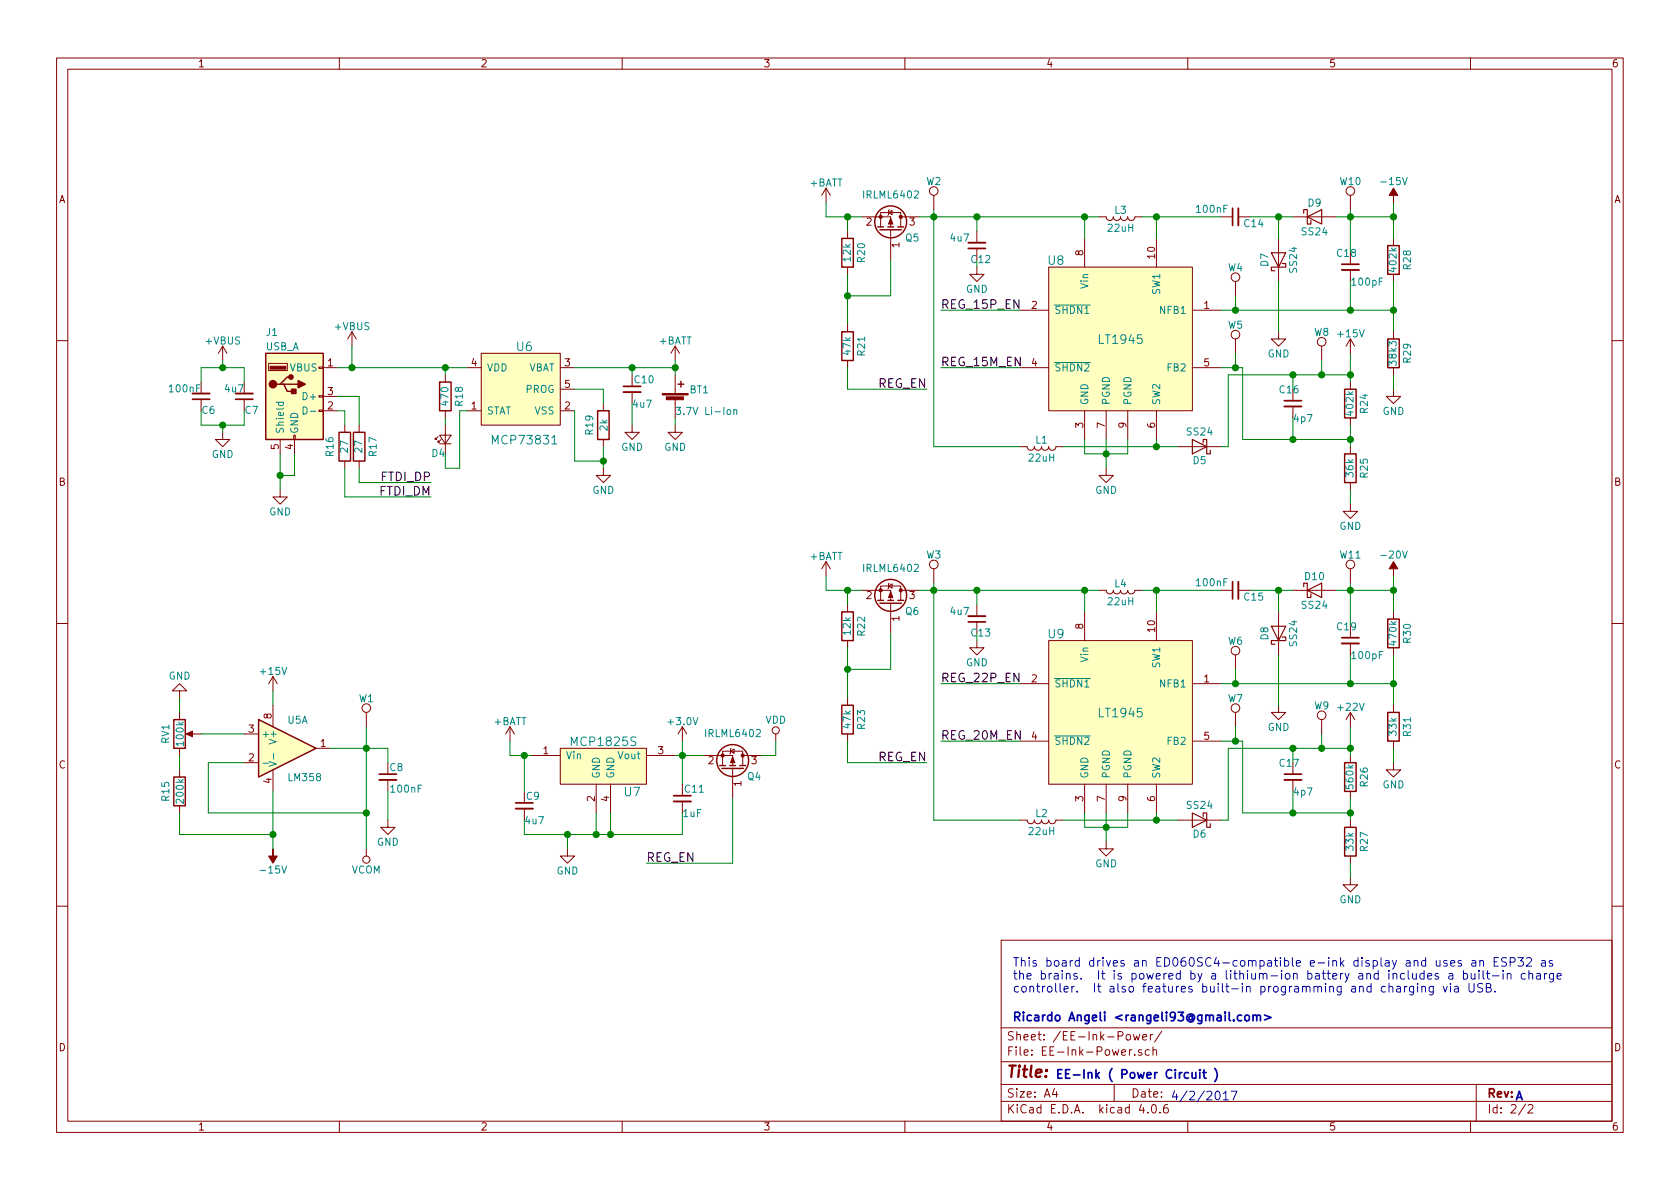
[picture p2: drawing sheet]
<svg xmlns="http://www.w3.org/2000/svg" width="297mm" height="210mm" viewBox="0 0 297 210" stroke-linecap="round" stroke-linejoin="round" font-family="sans-serif">
<g fill="none" stroke="#840000" stroke-width=".18">
<path d="M10 10.3h277v189.9h-277zM12 12.2h273v186.1h-273zM60 10.3v1.9M110 10.3v1.9M160 10.3v1.9M210 10.3v1.9M260 10.3v1.9M146 33.3l-.7 1.2M146 33.3v2.5M146 33.3l.8 1.2M152.4 38.3h5.1v1.8M157.1 37.6l.6-.4v.8z"/>
<path d="M157.2 37.1l-.1 .1v.8l-.1 .1M159.3 38.3v-.7h-3.6v2.5M159.3 38.3h3.3M159.3 38.3v1.8M165.1 34.5v2.6M194.3 38.3h1.3a.63 .63 0 0 0 .6 .7 .63 .63 0 0 0 .6-.7 .63 .63 0 0 0 .7 .7 .63 .63 0 0 0 .6-.7 .63 .63 0 0 0 .7 .7 .63 .63 0 0 0 .6-.7 .63 .63 0 0 0 .6 .7 .63 .63 0 0 0 .7-.7h1.2M215.9 38.3h2M218.9 38.3h2.1M228.6 38.3h7.6M238.8 34.5v2.6M62.2 58.7l-.7 1.2M62.2 58.7v2.5"/>
<path d="M62.2 58.7l.8 1.2M149.9 40.9v1.3M149.9 47.2v1.3M149.9 57.4v1.3M157.5 40.6v5.4M172.7 47.2v1.3h1.3l-1.3 1.3-1.3-1.3h1.3M172.7 40.9v2M172.7 43.9v2.1M180.3 54.9h5.1M185.4 47.2h25.4v25.4h-25.4zM191.8 42.2v5M204.5 42.2v5"/>
<path d="M210.8 54.9h5.1M218.4 49.8v2.5M218.4 59.9v2.6M226.1 58.7v1.2h1.2l-1.2 1.3-1.3-1.3h1.3M226.1 42.2v7.6M238.8 44.7v2M238.8 47.7v2.1M238.8 59.9v2.6M238.8 59.9l-.8 1.3M238.8 59.9l.7 1.3M246.4 42.2v1.2M246.4 48.5v1.3"/>
<path d="M246.4 58.7v1.2M10 60.2h2M35.6 70.6v2M39.4 76.4v1.3h1.2l-1.2 1.3-1.3-1.3h1.3M39.4 61.2l-.8 1.3M39.4 61.2v2.5M39.4 61.2l.7 1.3M43.2 70.6v2M47.5 64.3h3.3v1.2h-3.3zM49.5 77.7v2.6M51.9 77h.3v.7h-.3zM52.1 77.7v2.6"/>
<path d="M56.4 72.5h.7v.3h-.7zM56.4 70h.7v.2h-.7zM56.4 64.9h.7v.2h-.7zM57.1 65h2.6M57.1 72.6h2.6M57.1 70.1h2.6M61 75.2v1.2M63.5 75.2v1.2M77.5 77.2l-.5 .5v-.2v.2h.2M77.7 77h2.1l-1.1 1.5zM77.7 78.5h2.1M78 77.7l-.5 .5v-.2v.2h.2"/>
<path d="M78.7 66.3v1.3M78.7 72.6v1.3M78.7 75.2v5.1M82.5 65h2.6M82.5 72.6h2.6M85.1 62.5h14v12.7h-14zM99.1 65h2.5M99.1 72.6h2.5M99.1 68.8h2.5M106.7 71.4v1.2M106.7 77.7v1.3M111.8 75.2v1.2h1.2l-1.2 1.3-1.3-1.3h1.3"/>
<path d="M111.8 69.3v2.1M119.4 75.2v1.2h1.2l-1.2 1.3-1.3-1.3h1.3M119.4 61.2v2.5M119.4 66.3v3.3M119.4 70.6v3.3M119.4 61.2l-.8 1.3M119.4 61.2l.7 1.3M149.9 63.7v1.3M180.3 79h1.3a.63 .63 0 0 0 .6 .6 .63 .63 0 0 0 .7-.6 .63 .63 0 0 0 .6 .6 .63 .63 0 0 0 .6-.6 .63 .63 0 0 0 .7 .6 .63 .63 0 0 0 .6-.6 .63 .63 0 0 0 .7 .6 .63 .63 0 0 0 .6-.6h1.3M180.3 65h5.1M191.8 72.6v5.1M195.6 72.6v5.1"/>
<path d="M199.4 72.6v5.1M204.5 72.6v5.1M208.3 79h7.6M210.8 65h5.1M228.6 68.8v2.1M228.6 71.9v2M233.7 61.2v2.5M238.8 67.6v1.2M238.8 73.9v1.3M238.8 79v1.3M246.4 68.8v1.3h1.2l-1.2 1.3-1.3-1.3h1.3M246.4 65v1.3"/>
<path d="M285 60.2h2M49.5 86.6v1.3h1.3l-1.3 1.2-1.2-1.2h1.2M61 81.5v1.3M63.5 81.5v1.3M106.7 82.8v1.3h1.2l-1.2 1.2-1.3-1.2h1.3M146 99.3v2.5M146 99.3l-.7 1.3M146 99.3l.8 1.3M195.6 82.8v1.3h1.2l-1.2 1.2-1.3-1.2h1.3M238.8 89.1v1.3h1.2l-1.2 1.3-1.3-1.3h1.3M238.8 85.3v1.3M10 110.3h2"/>
<path d="M48.3 119.6v2.6M48.3 119.6l-.8 1.3M48.3 119.6l.7 1.3M149.9 106.9v1.3M149.9 113.3v1.2M152.4 104.4h5.1v1.8M157.1 103.6l.6-.4v.8zM157.2 103.1l-.1 .1v.8l-.1 .1M157.5 106.7v5.3M159.3 104.4v-.8h-3.6v2.6M159.3 104.4v1.8M159.3 104.4h3.3"/>
<path d="M165.1 100.6v2.5M172.7 113.3v1.2h1.3l-1.3 1.3-1.3-1.3h1.3M172.7 106.9v2.1M172.7 110v2M185.4 113.3h25.4v25.4h-25.4zM191.8 108.2v5.1M194.3 104.4h1.3a.63 .63 0 0 0 .6 .6 .63 .63 0 0 0 .6-.6 .63 .63 0 0 0 .7 .6 .63 .63 0 0 0 .6-.6 .63 .63 0 0 0 .7 .6 .63 .63 0 0 0 .6-.6 .63 .63 0 0 0 .6 .6 .63 .63 0 0 0 .7-.6h1.2M204.5 108.2v5.1M215.9 104.4h2M218.4 115.8v2.6M218.9 104.4h2.1M226.1 108.2v7.6"/>
<path d="M228.6 104.4h7.6M238.8 100.6v2.5M238.8 110.7v2.1M238.8 113.8v2M246.4 108.2v1.3M246.4 114.5v1.3M285 110.3h2M31.7 122.2h1.3l-1.3-1.3-1.2 1.3h1.2v1.2M31.7 126v1.2M31.7 132.3v1.3M31.7 136.1v1.3M33.3 129.8h2.3"/>
<path d="M43.2 134.9h2.5M43.2 129.8h2.5M48.3 124.7v3.8M48.3 136.1v3.8M55.9 132.3h2.5M64.8 126v2.5M68.6 137.9v2M90.2 128.5l-.8 1.3M90.2 128.5v2.6M90.2 128.5l.7 1.3M94 133.6h5.1M99.1 132.3h15.2v6.4h-15.2z"/>
<path d="M105.4 138.7v5.1M107.9 138.7v5.1M114.3 133.6h5.1M120.6 128.5v2.6M120.6 128.5l-.7 1.3M120.6 128.5l.8 1.3M124.5 133.6h5v1.8M129.2 132.8l.6-.3v.7zM129.3 132.3l-.1 .2v.7l-.2 .1M129.5 135.9v5.3M131.3 133.6v-.8h-3.5v2.6M131.3 133.6v1.8"/>
<path d="M131.3 133.6h3.3M137.2 129.8v1.3M149.9 123.4v1.3M149.9 129.8v1.3M180.3 120.9h5.1M180.3 131.1h5.1M191.8 138.7v5.1M195.6 138.7v5.1M199.4 138.7v5.1M204.5 138.7v5.1M210.8 120.9h5.1M210.8 131.1h5.1"/>
<path d="M218.4 126v2.5M226.1 124.7v1.3h1.2l-1.2 1.2-1.3-1.2h1.3M228.6 134.9v2M228.6 137.9v2M233.7 127.2v2.6M238.8 126v2.5M238.8 133.6v1.3M238.8 139.9v1.3M238.8 126l-.8 1.2M238.8 126l.7 1.2M246.4 134.9v1.2h1.2l-1.2 1.3-1.3-1.3h1.3M246.4 124.7v1.3"/>
<path d="M246.4 131.1v1.2M31.7 142.5v1.3M64.8 150.1v1.3M68.6 145v1.3h1.2l-1.2 1.3-1.3-1.3h1.3M92.7 143v2M100.3 150.1v1.3h1.3l-1.3 1.2-1.2-1.2h1.2M120.6 141.7v2.1M180.3 145h1.3a.63 .63 0 0 0 .6 .7 .63 .63 0 0 0 .7-.7 .63 .63 0 0 0 .6 .7 .63 .63 0 0 0 .6-.7 .63 .63 0 0 0 .7 .7 .63 .63 0 0 0 .6-.7 .63 .63 0 0 0 .7 .7 .63 .63 0 0 0 .6-.7h1.3M195.6 148.8v1.3h1.2l-1.2 1.3-1.3-1.3h1.3M208.3 145h7.6M238.8 155.2v1.3h1.2l-1.2 1.2-1.3-1.2h1.3M238.8 145v1.3"/>
<path d="M238.8 151.4v1.2M10 160.2h2M177 166.3h108v32h-108zM285 160.2h2M60 198.3v1.9M110 198.3v1.9M160 198.3v1.9M177 194.8h108M177 191.8h108M177 187.8h108M177 181.8h108M186.4 192.5l-.3 1h.9"/>
<path d="M186.8 193v1M197 191.8v3M199.2 183.1l.2-.2 .4 .2 .1 .5-.1 .2-.4 .1-.2-.1zM200.1 185.6l-.4 .3M200.4 182.9l.3 1 .3-.7 .2 .7 .3-1M200.6 186.5v.1M201.8 195.2l-.4 1.1h1M201.9 185.7a.37 .37 0 0 0-.6 .1v.2l.6 .2v.1l-.2 .3-.4-.1M202 183.4l.7-.1v-.3l-.4-.1-.3 .2 .1 .7h.6M202.9 196.7v.1M203.2 185.7l-.4-.1-.3 .3 .1 .6 .2 .1 .4-.1M203.4 182.9v1"/>
<path d="M203.8 195.4l.1-.1a.81 .81 0 0 1 .6 .6 .81 .81 0 0 1-.3 .8l-.1 .1a.8 .8 0 0 1-.6-.6 .8 .8 0 0 1 .3-.8zM203.8 182.9l-.4 .3M203.9 185.7l.2-.1 .3 .1 .1 .9M203.9 185.1v1.5M205.1 196.7v.1M205.4 182.3l-1.3 2M206.4 195.3a.59 .59 0 0 0-.7 .7l.1 .7 .2 .1 .5-.1 .1-.5-.2-.2-.4-.1-.3 .3M210 198.3v1.9M260 198.3v1.9M261 191.8v6.5M269.7 195.2l-1.2 2M270.2 195.5l.2-.2h.4l.2 .5-.9 1h.9"/>
<circle cx="165.1" cy="33.8" r=".76"/>
<circle cx="238.8" cy="33.8" r=".76"/>
<circle cx="218.4" cy="59.2" r=".76"/>
<circle cx="218.4" cy="49" r=".76"/>
<circle cx="233.7" cy="60.4" r=".76"/>
<circle cx="165.1" cy="99.8" r=".76"/>
<circle cx="238.8" cy="99.8" r=".76"/>
<circle cx="218.4" cy="115.1" r=".76"/>
<circle cx="64.8" cy="125.2" r=".76"/>
<circle cx="137.2" cy="129.2" r=".63"/>
<circle cx="218.4" cy="125.2" r=".76"/>
<circle cx="233.7" cy="126.5" r=".76"/>
<circle cx="64.8" cy="152" r=".63"/>
</g>
<g fill="#ffffc2" stroke="#ffffc2" stroke-width=".18">
<path d="M185.4 47.2h25.4v25.4h-25.4z"/>
<path d="M185.4 113.3h25.4v25.4h-25.4z"/>
<path d="M45.7 127.2l10.2 5.1-10.2 5.1z"/>
<path d="M85.1 62.5h14v12.7h-14z"/>
<path d="M47 62.5h10.1v15.2h-10.1z"/>
<path d="M99.1 132.3h15.2v6.4h-15.2z"/>
</g>
<g fill="none" stroke="#008484" stroke-width=".18">
<path d="M186.4 53.9h6.4M48.8 71.1h1.3M49.3 71.1v.4l.2 .2 .5-.1v-.5M53.6 72a.64 .64 0 0 1 .7 .6 .64 .64 0 0 1-.7 .6zM54.9 72.7h.9M97.6 78.5h.9M119.6 72h.7l-.4 .5 .4 .1v.6l-.2 .1-.5-.1M129.7 72.6l.2-.2 .3 .1 .1 .8M129.7 72.4v.9M186.4 64.1h6.4M186.4 120h6.4M46.5 135h1"/>
<path d="M47.6 134.7l1.2 .4-1.2 .4M48.4 133.3v.9M186.4 130.1h6.4"/>
</g>
<g fill="none" stroke="#008400" stroke-width=".18">
<path d="M146 35.8v2.5h6.4M149.9 38.3v2.6M162.6 38.3h31.7M165.1 37.1v41.9h15.2M172.7 38.3v2.6M191.8 38.3v3.9M201.9 38.3h14M204.5 38.3v3.9M221 38.3h7.6M226.1 38.3v3.9M236.2 38.3h10.2M238.8 37.1v7.6"/>
<path d="M246.4 35.8v6.4M149.9 48.5v8.9M157.5 46v6.3h-7.6M166.4 54.9h13.9M172.7 46v1.2M215.9 54.9h30.5M218.4 52.3v2.6M226.1 49.8v8.9M238.8 49.8v5.1M246.4 49.8v8.9M35.6 67.6v-2.6h7.6v2.6M35.6 72.6v2.6h7.6v-2.6"/>
<path d="M39.4 63.7v1.3M39.4 75.2v1.2M59.7 65h22.8M59.7 72.6h1.3v2.6M59.7 70.1h3.8v5.1M62.2 61.2v3.8M78.7 65v1.3M78.7 73.9v1.3M82.5 72.6h-1.2v10.2h-2.6v-2.5M101.6 65h17.8M101.6 68.8h5.1v2.6M101.6 72.6v8.9h5.1"/>
<path d="M106.7 79v3.8M111.8 65v1.3M111.8 71.4v3.8M119.4 63.7v2.6M119.4 73.9v1.3M149.9 65v3.8h13.9M166.4 65h13.9M188 79h20.3M191.8 77.7v2.6h7.6v-2.6M195.6 77.7v5.1M204.5 77.7v1.3M215.9 65h3.8v12.7h19.1"/>
<path d="M218.4 62.5v2.5M228.6 66.3v2.5M228.6 73.9v3.8M233.7 63.7v2.6M238.8 66.3h-21.6v12.7h-1.3M238.8 62.5v5.1M238.8 75.2v3.8M246.4 66.3v2.5M49.5 80.3v6.3M52.1 80.3v3.8h-2.6M61 82.8v5.1h15.2M63.5 82.8v2.5h12.7"/>
<path d="M238.8 86.6v2.5M146 101.8v2.6h6.4M149.9 104.4v2.5M149.9 114.5v8.9M157.5 112v6.4h-7.6M162.6 104.4h31.7M165.1 103.1v41.9h15.2M172.7 104.4v2.5M172.7 112v1.3M191.8 104.4v3.8M201.9 104.4h14M204.5 104.4v3.8"/>
<path d="M218.4 118.4v2.5M221 104.4h7.6M226.1 104.4v3.8M226.1 115.8v8.9M236.2 104.4h10.2M238.8 103.1v7.6M238.8 115.8v5.1M246.4 101.8v6.4M246.4 115.8v8.9M31.7 123.4v2.6M31.7 133.6v2.5M35.6 129.8h7.6"/>
<path d="M43.2 134.9h-6.4v8.9h28M48.3 122.2v2.5M48.3 139.9v10.2M58.4 132.3h10.2v2.6M64.8 128.5v21.6M68.6 139.9v5.1M90.2 131.1v2.5h3.8M92.7 133.6v6.3M119.4 133.6h5.1M120.6 131.1v7.6M137.2 131.1v2.5h-2.6M149.9 131.1v3.8h13.9"/>
<path d="M166.4 120.9h13.9M166.4 131.1h13.9M215.9 131.1h3.8v12.7h19.1M215.9 120.9h30.5M218.4 128.5v2.6M228.6 132.3v2.6M228.6 139.9v3.9M233.7 129.8v2.5M238.8 128.5v5.1M238.8 132.3h-21.6v12.7h-1.3M246.4 132.3v2.6M31.7 143.8v3.8h16.6"/>
<path d="M100.3 147.6v2.5M105.4 143.8v3.8M107.9 143.8v3.8M120.6 143.8v3.8h-27.9v-2.6M129.5 141.2v11.4h-15.2M188 145h20.3M191.8 143.8v2.5h7.6v-2.5M195.6 143.8v5M204.5 143.8v1.2M238.8 141.2v3.8M238.8 152.6v2.6"/>
</g>
<g fill="none" stroke="#840000" stroke-width=".25">
<path d="M148.8 42.2h2.1v5h-2.1zM148.8 58.7h2.1v5h-2.1zM155.2 40.1h1M155.6 40.6h3.8M157 40.1h1M158.7 40.1h1.1M245.4 43.4h2v5.1h-2zM245.4 59.9h2v5.1h-2zM47 62.5h10.1v15.2h-10.1zM49.5 67.9h.7l.6 1.3h1.3M50.2 67.9h2.5M51.4 66.7h-.6l-1.3 1.2h-.6"/>
<path d="M59.9 76.4h2.1v5.1h-2.1zM62.5 76.4h2v5.1h-2zM77.7 67.6h2.1v5h-2.1zM105.7 72.6h2v5.1h-2zM119.9 67.9h1M120.4 67.4v1M237.7 68.8h2.1v5.1h-2.1zM237.7 80.3h2.1v5h-2.1zM148.8 108.2h2.1v5.1h-2.1zM155.2 106.2h1M155.6 106.7h3.8M157 106.2h1"/>
<path d="M158.7 106.2h1.1M245.4 109.5h2v5h-2zM30.7 127.2h2.1v5.1h-2.1zM30.7 137.4h2.1v5.1h-2.1zM45.7 127.2l10.2 5.1-10.2 5.1zM127.3 135.4h1M127.6 135.9h3.8M129 135.4h1M130.8 135.4h1M148.8 124.7h2.1v5.1h-2.1zM237.7 134.9h2.1v5h-2.1zM245.4 126h2v5.1h-2z"/>
<path d="M237.7 146.3h2.1v5.1h-2.1z"/>
<circle cx="157.5" cy="39.2" r="2.82"/>
<circle cx="157.5" cy="105.3" r="2.82"/>
<circle cx="129.5" cy="134.5" r="2.82"/>
</g>
<g fill="#840000" stroke="#840000" stroke-width=".18">
<path d="M157.5 38.6l.4 1h-.8z"/>
<path d="M157.5 104.6l.4 1.1h-.8z"/>
<path d="M246.4 99.3l.7 1.3h-.7v1.2v-1.2h-.8z"/>
<path d="M246.4 33.3l.7 1.2h-.7v1.3v-1.3h-.8z"/>
<path d="M129.5 133.9l.4 1h-.7z"/>
<path d="M32.9 129.8l1.1-.5v1z"/>
<path d="M48.3 150.1v1.3h.7l-.7 1.2-.8-1.2h.8z"/>
<path d="M47.8 64.8h2.7v.5h-2.7z"/>
<path d="M117.1 69.6h4.6v.2h-4.6z"/>
<path d="M117.8 70.2h3.1v.5h-3.1z"/>
<circle cx="155.7" cy="38.3" r=".28"/>
<circle cx="159.3" cy="38.3" r=".28"/>
<circle cx="155.7" cy="104.4" r=".28"/>
<circle cx="159.3" cy="104.4" r=".28"/>
<circle cx="127.8" cy="133.6" r=".28"/>
<circle cx="131.3" cy="133.6" r=".28"/>
</g>
<path d="M230.5 37.7v-.6h.6v2.5h.7v-.6M231.1 38.3l2.6-1.2v2.5zM224.8 44.7h2.5l-1.2 2.5zM226.7 46.6h.6v.6h-2.5v.7h.6M210.8 77.7l2.6 1.3-2.6 1.3zM212.7 78.4v-.7h.7v2.6h.6v-.7M224.8 110.7h2.5l-1.2 2.6zM226.7 112.6h.6v.7h-2.5v.6h.6M230.5 103.8v-.7h.6v2.6h.7v-.7M231.1 104.4l2.6-1.3v2.6zM210.8 143.8l2.6 1.2-2.6 1.3zM212.7 144.4v-.6h.7v2.5h.6v-.6" fill="none" stroke="#840000" stroke-width=".2"/>
<g fill="none" stroke="#840000" stroke-width=".33">
<path d="M218.9 36.8v3.1M171.2 42.9h3M237.2 47.7h3.1M34 69.6h3.1M41.7 69.6h3M110.2 69.3h3.1M227.1 71.9h3M171.2 109h3M218.9 102.9v3M237.2 113.8h3.1M67.1 137.9h3M227.1 137.9h3"/>
<path d="M91.2 143h3M119.1 141.7h3.1"/>
</g>
<g fill="none" stroke="#840000" stroke-width=".3">
<path d="M217.9 36.8v3.1M171.2 43.9h3M237.2 46.7h3.1M34 70.6h3.1M41.7 70.6h3M110.2 68.3h3.1M227.1 70.9h3M171.2 110h3M217.9 102.9v3M237.2 112.8h3.1M67.1 136.9h3M227.1 136.9h3"/>
<path d="M91.2 142h3M119.1 140.7h3.1"/>
</g>
<g fill="#008400" stroke="#008400" stroke-width=".25">
<circle cx="191.8" cy="38.3" r=".51"/>
<circle cx="172.7" cy="38.3" r=".51"/>
<circle cx="195.6" cy="80.3" r=".51"/>
<circle cx="165.1" cy="38.3" r=".51"/>
<circle cx="149.9" cy="38.3" r=".51"/>
<circle cx="149.9" cy="52.3" r=".51"/>
<circle cx="204.5" cy="38.3" r=".51"/>
<circle cx="226.1" cy="38.3" r=".51"/>
<circle cx="238.8" cy="38.3" r=".51"/>
<circle cx="238.8" cy="54.9" r=".51"/>
<circle cx="246.4" cy="54.9" r=".51"/>
<circle cx="246.4" cy="38.3" r=".51"/>
<circle cx="238.8" cy="77.7" r=".51"/>
<circle cx="204.5" cy="79" r=".51"/>
<circle cx="238.8" cy="66.3" r=".51"/>
<circle cx="228.6" cy="66.3" r=".51"/>
<circle cx="228.6" cy="77.7" r=".51"/>
<circle cx="191.8" cy="104.4" r=".51"/>
<circle cx="172.7" cy="104.4" r=".51"/>
<circle cx="195.6" cy="146.3" r=".51"/>
<circle cx="165.1" cy="104.4" r=".51"/>
<circle cx="149.9" cy="104.4" r=".51"/>
<circle cx="149.9" cy="118.4" r=".51"/>
<circle cx="204.5" cy="104.4" r=".51"/>
<circle cx="226.1" cy="104.4" r=".51"/>
<circle cx="238.8" cy="104.4" r=".51"/>
<circle cx="238.8" cy="120.9" r=".51"/>
<circle cx="246.4" cy="120.9" r=".51"/>
<circle cx="246.4" cy="104.4" r=".51"/>
<circle cx="238.8" cy="143.8" r=".51"/>
<circle cx="204.5" cy="145" r=".51"/>
<circle cx="228.6" cy="132.3" r=".51"/>
<circle cx="228.6" cy="143.8" r=".51"/>
<circle cx="233.7" cy="66.3" r=".51"/>
<circle cx="218.4" cy="54.9" r=".51"/>
<circle cx="218.4" cy="65" r=".51"/>
<circle cx="233.7" cy="132.3" r=".51"/>
<circle cx="218.4" cy="120.9" r=".51"/>
<circle cx="218.4" cy="131.1" r=".51"/>
<circle cx="100.3" cy="147.6" r=".51"/>
<circle cx="48.3" cy="147.6" r=".51"/>
<circle cx="64.8" cy="132.3" r=".51"/>
<circle cx="64.8" cy="143.8" r=".51"/>
<circle cx="49.5" cy="84.1" r=".51"/>
<circle cx="106.7" cy="81.5" r=".51"/>
<circle cx="111.8" cy="65" r=".51"/>
<circle cx="119.4" cy="65" r=".51"/>
<circle cx="78.7" cy="65" r=".51"/>
<circle cx="238.8" cy="132.3" r=".51"/>
<circle cx="62.2" cy="65" r=".51"/>
<circle cx="39.4" cy="75.2" r=".51"/>
<circle cx="39.4" cy="65" r=".51"/>
<circle cx="92.7" cy="133.6" r=".51"/>
<circle cx="120.7" cy="133.6" r=".51"/>
<circle cx="105.4" cy="147.6" r=".51"/>
<circle cx="108" cy="147.6" r=".51"/>
</g>
<g fill="#840000" stroke="#840000" stroke-width=".25">
<path d="M51.6 68.8h.7v.8h-.7z"/>
<path d="M52.7 67.3l1.3 .6-1.3 .7z"/>
<circle cx="48.3" cy="67.9" r=".63"/>
<circle cx="51.4" cy="66.7" r=".38"/>
</g>
<path d="M220.2 179.6l.4-.1 .3 .3v.4l-.3 .3-.4-.1-.1-.2v-.4zM221.5 179.6h.1a.36 .36 0 0 1 .6 .1v.8M221.5 179.5v1M222.2 179.7a.35 .35 0 0 1 .3-.2 .35 .35 0 0 1 .4 .2v.8M223.6 179.5l1.1 .4-1.1 .5M210.8 189.7v.8a.38 .38 0 0 0 .6 0M211.4 189.7v1M212.1 189.1v.2M212.1 189.7v1M212.7 189.7h.6M212.9 189.1v1.4l.4 .2M214.8 188.9a1.75 1.75 0 0 1 0 2.4" fill="none" stroke="#0000c2" stroke-width=".3"/>
<g fill="none" stroke="#0000c2" stroke-width=".18">
<path d="M245.6 174.6l.1-.1a.36 .36 0 0 1 .6 .1v.8M247 174.5h.5l.1 .9M247.6 174.8h-.5a.3 .3 0 0 0-.2 .3 .3 .3 0 0 0 .2 .3h.5M248.3 174.4v1M248.8 174.4l-.3 .1-.2 .2M249.9 174.4v1.3l-.2 .2h-.4M249.9 174.5a.48 .48 0 0 0-.6 .1v.7a.48 .48 0 0 0 .6 .1M250.6 174.4v1M251.4 174.6l.1-.1a.36 .36 0 0 1 .5 .1v.8M251.4 174.4v1M252.4 172.6l.8-.1-.1-.3-.4-.1-.3 .3 .1 .7h.6M253.4 174.4v1.3l-.3 .2h-.3"/>
<path d="M253.4 174.5a.48 .48 0 0 0-.6 .1v.7a.48 .48 0 0 0 .6 .1M254.3 172.2l-.4-.1-.2 .3 .1 .2 .5 .1v.4h-.6M255.2 174.4l.3 1 .4-1M255.8 169.9l-.3-.1-.3 .3 .1 .2 .5 .1v.4h-.6M256.2 172.2h.6l.1 .9M256.5 173.9v.2M256.5 174.4v1M256.5 170.4l.7-.2-.1-.3-.4-.1-.2 .3 .1 .7h.5M256.9 172.5l-.5 .1a.3 .3 0 0 0-.3 .3 .3 .3 0 0 0 .3 .2h.5M257.2 174.5h.6l.1 .9M257.9 174.8h-.5a.3 .3 0 0 0-.3 .3 .3 .3 0 0 0 .3 .3h.5M258.4 169.9l-.4-.1-.2 .3 .1 .2 .5 .1v.4h-.6"/>
<path d="M258.7 172.2a.48 .48 0 0 1 .7 .1v.7a.48 .48 0 0 1-.7 .1M258.7 171.6v1.5M259.7 173.9l.1 1.4a.48 .48 0 0 0 .8-.1v-1.3M260.1 172.1v.8a.38 .38 0 0 0 .7 .1M260.3 169.9h.6v1M260.8 172.1v1M260.9 170.2l-.5 .1a.3 .3 0 0 0-.2 .3 .3 .3 0 0 0 .2 .3l.5-.1M261.5 171.6v.2M261.5 172.1v1M261.6 170l.1-.1a.36 .36 0 0 1 .6 .2v.8M261.6 169.8v1.1M262.2 174a.62 .62 0 0 0-.9 .1v.4l.8 .3v.5a.62 .62 0 0 1-.8 .1"/>
<path d="M262.2 171.6v1.3l.3 .2M262.8 174.6h.6l.2-.3-.1-.2-.2-.2h-.5v1.5h.6l.2-.1 .1-.4-.4-.3M262.8 172.1h.6M263 171.6v1.3l.4 .2M263.9 172.6h1.1M264.2 170.1h.5M264.3 175.3v.1M264.9 169.3h-.7v1.6h.7M265.8 171.6v.2M265.8 172.1v1M266.4 169.4a.62 .62 0 0 0-.8 .1v.4l.7 .4v.4a.62 .62 0 0 1-.8 .1M266.5 172.3l.1-.1a.36 .36 0 0 1 .6 .2v.7"/>
<path d="M266.5 172.1v1M267 170.1h.7l.2-.3-.1-.3-.2-.2h-.6v1.6M268.4 169.3h.9l-.5 .6 .4 .1 .1 .2v.5l-.3 .2h-.4l-.2-.2M269.7 172.2a.48 .48 0 0 0-.7 .1v.7a.48 .48 0 0 0 .7 .1M269.9 169.5l.2-.2h.4l.2 .2 .1 .3-.1 .2-.9 .9h1M270.3 172.3l.1-.1a.36 .36 0 0 1 .6 .2v.7M270.3 171.6v1.5M271.7 172.2h.6l.1 .9M272.4 172.5l-.5 .1a.3 .3 0 0 0-.3 .3 .3 .3 0 0 0 .3 .2h.5M272.6 169.9h.6l.1 1M273.1 172.1v1M273.3 170.2l-.6 .1a.3 .3 0 0 0-.2 .3 .3 .3 0 0 0 .2 .3l.6-.1"/>
<path d="M273.5 172.1l-.3 .1-.1 .2M274.5 169.9l-.4-.1-.2 .3 .1 .2 .5 .1v.4h-.6M274.7 172.1v1.3l-.3 .3-.4-.1M274.7 172.2a.48 .48 0 0 0-.7 .1v.7a.48 .48 0 0 0 .7 .1M275.3 172.6l.7-.1v-.3l-.5-.1-.2 .3 .1 .7h.6M216.3 193.4l.4-.4v1.5M216.3 194.5h.9M217.7 193h1l-.7 1.5"/>
</g>
<text font-size="2.8" fill="#840000" x="178" y="190.5">Title:</text>
<g font-size="2.1" fill="#008484">
<text x="185.3" y="46.8">U8</text>
<text x="91.4" y="62.1">U6</text>
<text x="194.5" y="60.8">LT1945</text>
<text x="87.4" y="78.6">MCP73831</text>
<text x="185.3" y="112.9">U9</text>
<text x="101.3" y="131.9">MCP1825S</text>
<text x="194.5" y="126.8">LT1945</text>
<text x="110.4" y="140.8">U7</text>
</g>
<g font-size="2.1">
<text x="166.4" y="54.6">REG_15P_EN</text>
<text x="166.4" y="64.8">REG_15M_EN</text>
<text x="155.1" y="68.6">REG_EN</text>
<text x="67" y="87.6">FTDI_DM</text>
<text x="67.4" y="85.1">FTDI_DP</text>
<text x="166.4" y="120.6">REG_22P_EN</text>
<text x="166.4" y="130.8">REG_20M_EN</text>
<text x="155.1" y="134.6">REG_EN</text>
<text x="114.3" y="152.4">REG_EN</text>
</g>
<g font-size="2.1" fill="#0000c2">
<text x="179.1" y="170.9">This board drives an ED060SC4-compatible e-ink display and uses an ESP32 as</text>
<text x="179.1" y="173.2">the brains. It is powered by a lithium-ion battery and includes a built-in charge</text>
<text x="179.1" y="175.5">controller. It also features built-in programming and charging via USB.</text>
<text x="179.1" y="180.6">Ricardo Angeli &lt;rangeli93@gmail.com&gt;</text>
<text x="186.7" y="190.7">EE-Ink ( Power Circuit )</text>
<text x="207" y="194.6">4/2/2017</text>
<text x="263" y="194.1">Rev: A</text>
</g>
<g font-size="2.1" fill="#840000">
<text x="178" y="184">Sheet: /EE-Ink-Power/</text>
<text x="178" y="186.7">File: EE-Ink-Power.sch</text>
<text x="178" y="196.9">KiCad E.D.A. kicad 4.0.6</text>
<text x="178" y="194.1">Size: A4</text>
<text x="200" y="194.1">Date:</text>
<text x="263" y="196.9">Id: 2/2</text>
</g>
<g font-size="1.8" fill="#840000">
<text x="35" y="11.9">1</text>
<text x="85" y="11.9">2</text>
<text x="135" y="11.9">3</text>
<text x="185" y="11.9">4</text>
<text x="235" y="11.9">5</text>
<text x="285" y="11.9">6</text>
<text x="10.4" y="35.9">A</text>
<text x="285.4" y="35.9">A</text>
<text x="153.2" y="39.9">2</text>
<text x="160.8" y="39.9">3</text>
<text x="159" y="43.8" transform="rotate(-90 159 43.8)">1</text>
<text x="191.5" y="45.2" transform="rotate(-90 191.5 45.2)">8</text>
<text x="204.2" y="45.7" transform="rotate(-90 204.2 45.7)">10</text>
<text x="182.4" y="54.6">2</text>
<text x="212.9" y="54.6">1</text>
<text x="57.9" y="64.8">1</text>
<text x="83.3" y="64.8">4</text>
<text x="99.8" y="64.8">3</text>
<text x="182.4" y="64.8">4</text>
<text x="212.9" y="64.8">5</text>
<text x="57.9" y="69.8">3</text>
<text x="99.8" y="68.6">5</text>
<text x="57.9" y="72.4">2</text>
<text x="83.3" y="72.4">1</text>
<text x="99.8" y="72.4">2</text>
<text x="191.5" y="75.7" transform="rotate(-90 191.5 75.7)">3</text>
<text x="195.3" y="75.7" transform="rotate(-90 195.3 75.7)">7</text>
<text x="199.1" y="75.7" transform="rotate(-90 199.1 75.7)">9</text>
<text x="204.2" y="75.7" transform="rotate(-90 204.2 75.7)">6</text>
<text x="49.3" y="79.5" transform="rotate(-90 49.3 79.5)">5</text>
<text x="51.8" y="79.5" transform="rotate(-90 51.8 79.5)">4</text>
<text x="10.4" y="85.9">B</text>
<text x="285.4" y="85.9">B</text>
<text x="153.2" y="105.9">2</text>
<text x="160.8" y="105.9">3</text>
<text x="159" y="109.8" transform="rotate(-90 159 109.8)">1</text>
<text x="191.5" y="111.2" transform="rotate(-90 191.5 111.2)">8</text>
<text x="204.2" y="111.7" transform="rotate(-90 204.2 111.7)">10</text>
<text x="182.4" y="120.6">2</text>
<text x="212.9" y="120.6">1</text>
<text x="44" y="129.5">3</text>
<text x="48" y="127.1" transform="rotate(-90 48 127.1)">8</text>
<text x="182.4" y="130.8">4</text>
<text x="212.9" y="130.8">5</text>
<text x="10.4" y="135.9">C</text>
<text x="44" y="134.6">2</text>
<text x="56.7" y="132.1">1</text>
<text x="96" y="133.3">1</text>
<text x="116.4" y="133.3">3</text>
<text x="125.2" y="135.1">2</text>
<text x="132.9" y="135.1">3</text>
<text x="285.4" y="135.9">C</text>
<text x="48" y="138.5" transform="rotate(-90 48 138.5)">4</text>
<text x="105.2" y="141.7" transform="rotate(-90 105.2 141.7)">2</text>
<text x="107.7" y="141.7" transform="rotate(-90 107.7 141.7)">4</text>
<text x="131.1" y="139" transform="rotate(-90 131.1 139)">1</text>
<text x="191.5" y="141.7" transform="rotate(-90 191.5 141.7)">3</text>
<text x="195.3" y="141.7" transform="rotate(-90 195.3 141.7)">7</text>
<text x="199.1" y="141.7" transform="rotate(-90 199.1 141.7)">9</text>
<text x="204.2" y="141.7" transform="rotate(-90 204.2 141.7)">6</text>
<text x="10.4" y="185.9">D</text>
<text x="285.4" y="185.9">D</text>
<text x="35" y="199.9">1</text>
<text x="85" y="199.9">2</text>
<text x="135" y="199.9">3</text>
<text x="185" y="199.9">4</text>
<text x="235" y="199.9">5</text>
<text x="285" y="199.9">6</text>
</g>
<g font-size="1.8" fill="#008484">
<text x="143.2" y="33">+BATT</text>
<text x="152.8" y="35.1">IRLML6402</text>
<text x="163.8" y="32.7">W2</text>
<text x="237" y="32.7">W10</text>
<text x="244.5" y="32.7">-15V</text>
<text x="196" y="41">22uH</text>
<text x="197.1" y="37.8">L3</text>
<text x="211.7" y="37.6">100nF</text>
<text x="220" y="40.2">C14</text>
<text x="230.3" y="41.6">SS24</text>
<text x="231.3" y="36.5">D9</text>
<text x="150.4" y="46.2" transform="rotate(-90 150.4 46.2)">12k</text>
<text x="152.9" y="46.3" transform="rotate(-90 152.9 46.3)">R20</text>
<text x="160.1" y="42.7">Q5</text>
<text x="168.1" y="42.7">4u7</text>
<text x="171.8" y="46.5">C12</text>
<text x="217.1" y="47.9">W4</text>
<text x="224.2" y="47.1" transform="rotate(-90 224.2 47.1)">D7</text>
<text x="236.4" y="45.4">C18</text>
<text x="246.9" y="47.9" transform="rotate(-90 246.9 47.9)">402k</text>
<text x="249.5" y="47.6" transform="rotate(-90 249.5 47.6)">R28</text>
<text x="170.8" y="51.8">GND</text>
<text x="192.4" y="51" transform="rotate(-90 192.4 51)">Vin</text>
<text x="205.1" y="52.1" transform="rotate(-90 205.1 52.1)">SW1</text>
<text x="229.3" y="48.1" transform="rotate(-90 229.3 48.1)">SS24</text>
<text x="239.2" y="50.5">100pF</text>
<text x="47.1" y="59.4">J1</text>
<text x="59.3" y="58.4">+VBUS</text>
<text x="186.4" y="55.5">SHDN1</text>
<text x="205.2" y="55.5">NFB1</text>
<text x="217.1" y="58.1">W5</text>
<text x="232.4" y="59.4">W8</text>
<text x="236.7" y="59.6">+15V</text>
<text x="36.4" y="60.9">+VBUS</text>
<text x="46.9" y="61.9">USB_A</text>
<text x="51.2" y="65.7">VBUS</text>
<text x="86.1" y="65.7">VDD</text>
<text x="93.2" y="65.7">VBAT</text>
<text x="116.5" y="60.9">+BATT</text>
<text x="150.4" y="62.7" transform="rotate(-90 150.4 62.7)">47k</text>
<text x="152.9" y="62.8" transform="rotate(-90 152.9 62.8)">R21</text>
<text x="186.4" y="65.7">SHDN2</text>
<text x="206.5" y="65.7">FB2</text>
<text x="224.1" y="63.2">GND</text>
<text x="246.9" y="64.4" transform="rotate(-90 246.9 64.4)">38k3</text>
<text x="249.5" y="64.1" transform="rotate(-90 249.5 64.1)">R29</text>
<text x="30.1" y="69.4">100nF</text>
<text x="39.9" y="69.4">4u7</text>
<text x="53.8" y="70.7">D+</text>
<text x="79.3" y="71.6" transform="rotate(-90 79.3 71.6)">470</text>
<text x="81.8" y="71.7" transform="rotate(-90 81.8 71.7)">R18</text>
<text x="92.8" y="69.5">PROG</text>
<text x="112.2" y="67.8">C10</text>
<text x="122" y="69.5">BT1</text>
<text x="192.4" y="71.6" transform="rotate(-90 192.4 71.6)">GND</text>
<text x="196.2" y="71.6" transform="rotate(-90 196.2 71.6)">PGND</text>
<text x="200" y="71.6" transform="rotate(-90 200 71.6)">PGND</text>
<text x="205.1" y="71.6" transform="rotate(-90 205.1 71.6)">SW2</text>
<text x="226.3" y="69.5">C16</text>
<text x="35.7" y="73.2">C6</text>
<text x="43.4" y="73.2">C7</text>
<text x="50.2" y="76.7" transform="rotate(-90 50.2 76.7)">Shield</text>
<text x="52.7" y="76.7" transform="rotate(-90 52.7 76.7)">GND</text>
<text x="86.1" y="73.3">STAT</text>
<text x="94.5" y="73.3">VSS</text>
<text x="104.9" y="76.8" transform="rotate(-90 104.9 76.8)">R19</text>
<text x="107.4" y="76.1" transform="rotate(-90 107.4 76.1)">2k</text>
<text x="112" y="72.1">4u7</text>
<text x="120.5" y="73.3">3.7V Li-Ion</text>
<text x="209.9" y="77">SS24</text>
<text x="228.9" y="74.6">4p7</text>
<text x="239.3" y="73.3" transform="rotate(-90 239.3 73.3)">402k</text>
<text x="241.8" y="73" transform="rotate(-90 241.8 73)">R24</text>
<text x="244.4" y="73.3">GND</text>
<text x="37.4" y="81">GND</text>
<text x="59" y="80.6" transform="rotate(-90 59 80.6)">R16</text>
<text x="61.5" y="80" transform="rotate(-90 61.5 80)">27</text>
<text x="64" y="80" transform="rotate(-90 64 80)">27</text>
<text x="66.6" y="80.6" transform="rotate(-90 66.6 80.6)">R17</text>
<text x="76.4" y="80.8">D4</text>
<text x="109.8" y="79.7">GND</text>
<text x="117.4" y="79.7">GND</text>
<text x="182" y="81.6">22uH</text>
<text x="183.1" y="78.4">L1</text>
<text x="211" y="82.1">D5</text>
<text x="104.7" y="87.3">GND</text>
<text x="193.6" y="87.3">GND</text>
<text x="239.3" y="84.3" transform="rotate(-90 239.3 84.3)">36k</text>
<text x="241.8" y="84.4" transform="rotate(-90 241.8 84.4)">R25</text>
<text x="47.6" y="91.1">GND</text>
<text x="236.8" y="93.7">GND</text>
<text x="143.2" y="99">+BATT</text>
<text x="152.8" y="101.1">IRLML6402</text>
<text x="163.8" y="98.7">W3</text>
<text x="237" y="98.7">W11</text>
<text x="244.5" y="98.7">-20V</text>
<text x="196" y="107">22uH</text>
<text x="197.1" y="103.8">L4</text>
<text x="211.7" y="103.7">100nF</text>
<text x="220" y="106.2">C15</text>
<text x="230.3" y="107.6">SS24</text>
<text x="230.8" y="102.6">D10</text>
<text x="150.4" y="112.2" transform="rotate(-90 150.4 112.2)">12k</text>
<text x="152.9" y="112.4" transform="rotate(-90 152.9 112.4)">R22</text>
<text x="160.1" y="108.7">Q6</text>
<text x="168.1" y="108.7">4u7</text>
<text x="171.8" y="112.5">C13</text>
<text x="217.1" y="114">W6</text>
<text x="224.2" y="113.1" transform="rotate(-90 224.2 113.1)">D8</text>
<text x="236.4" y="111.4">C19</text>
<text x="246.9" y="114" transform="rotate(-90 246.9 114)">470k</text>
<text x="249.5" y="113.6" transform="rotate(-90 249.5 113.6)">R30</text>
<text x="46.2" y="119.3">+15V</text>
<text x="170.8" y="117.8">GND</text>
<text x="192.4" y="117" transform="rotate(-90 192.4 117)">Vin</text>
<text x="205.1" y="118.1" transform="rotate(-90 205.1 118.1)">SW1</text>
<text x="229.3" y="114.2" transform="rotate(-90 229.3 114.2)">SS24</text>
<text x="239.2" y="116.5">100pF</text>
<text x="29.8" y="120.2">GND</text>
<text x="63.4" y="124.1">W1</text>
<text x="186.4" y="121.5">SHDN1</text>
<text x="205.2" y="121.5">NFB1</text>
<text x="217.1" y="124.1">W7</text>
<text x="232.4" y="125.4">W9</text>
<text x="236.7" y="125.7">+22V</text>
<text x="29.9" y="131.5" transform="rotate(-90 29.9 131.5)">RV1</text>
<text x="32.5" y="131.7" transform="rotate(-90 32.5 131.7)">100k</text>
<text x="46.2" y="130.4">+</text>
<text x="48.9" y="131.2" transform="rotate(-90 48.9 131.2)">V+</text>
<text x="50.9" y="128">U5A</text>
<text x="87.3" y="128.2">+BATT</text>
<text x="118.3" y="128.2">+3.0V</text>
<text x="124.9" y="130.3">IRLML6402</text>
<text x="135.3" y="128">VDD</text>
<text x="150.4" y="128.7" transform="rotate(-90 150.4 128.7)">47k</text>
<text x="152.9" y="128.9" transform="rotate(-90 152.9 128.9)">R23</text>
<text x="186.4" y="131.7">SHDN2</text>
<text x="206.5" y="131.7">FB2</text>
<text x="224.1" y="129.2">GND</text>
<text x="246.9" y="130" transform="rotate(-90 246.9 130)">33k</text>
<text x="249.5" y="130.1" transform="rotate(-90 249.5 130.1)">R31</text>
<text x="69" y="136.3">C8</text>
<text x="100.1" y="134.2">Vin</text>
<text x="106" y="137.7" transform="rotate(-90 106 137.7)">GND</text>
<text x="108.6" y="137.7" transform="rotate(-90 108.6 137.7)">GND</text>
<text x="109.3" y="134.2">Vout</text>
<text x="132.2" y="137.9">Q4</text>
<text x="192.4" y="137.7" transform="rotate(-90 192.4 137.7)">GND</text>
<text x="196.2" y="137.7" transform="rotate(-90 196.2 137.7)">PGND</text>
<text x="200" y="137.7" transform="rotate(-90 200 137.7)">PGND</text>
<text x="205.1" y="137.7" transform="rotate(-90 205.1 137.7)">SW2</text>
<text x="226.3" y="135.6">C17</text>
<text x="29.9" y="141.6" transform="rotate(-90 29.9 141.6)">R15</text>
<text x="32.5" y="141.9" transform="rotate(-90 32.5 141.9)">200k</text>
<text x="51.1" y="138.1">LM358</text>
<text x="69.2" y="140.2">100nF</text>
<text x="93.1" y="141.4">C9</text>
<text x="121.1" y="140.2">C11</text>
<text x="209.9" y="143">SS24</text>
<text x="228.9" y="140.7">4p7</text>
<text x="239.3" y="139.4" transform="rotate(-90 239.3 139.4)">560k</text>
<text x="241.8" y="139" transform="rotate(-90 241.8 139)">R26</text>
<text x="244.4" y="139.4">GND</text>
<text x="66.6" y="149.5">GND</text>
<text x="93" y="145.7">4u7</text>
<text x="120.8" y="144.5">1uF</text>
<text x="182" y="147.6">22uH</text>
<text x="183.1" y="144.5">L2</text>
<text x="211" y="148.1">D6</text>
<text x="46.4" y="154.5">-15V</text>
<text x="62.1" y="154.5">VCOM</text>
<text x="98.4" y="154.6">GND</text>
<text x="193.6" y="153.4">GND</text>
<text x="239.3" y="150.3" transform="rotate(-90 239.3 150.3)">33k</text>
<text x="241.8" y="150.5" transform="rotate(-90 241.8 150.5)">R27</text>
<text x="236.8" y="159.7">GND</text>
</g>
</svg>
